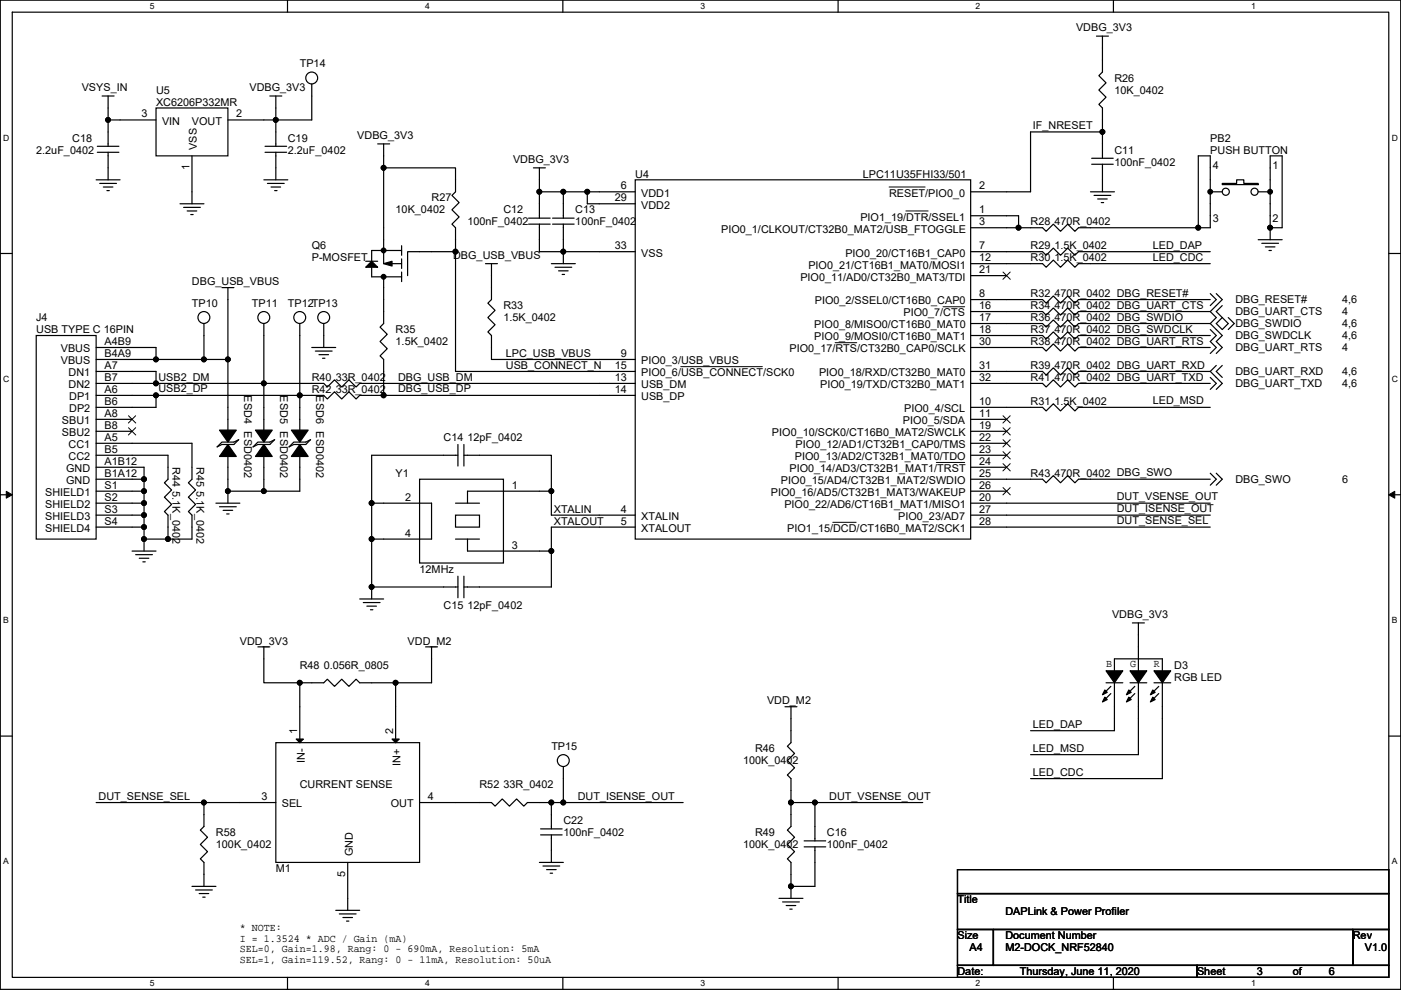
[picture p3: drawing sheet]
<svg xmlns="http://www.w3.org/2000/svg" width="297mm" height="210mm" viewBox="0 0 297 210" stroke-linecap="round" stroke-linejoin="round" font-family="sans-serif">
<path d="M.1 0h296.9v209.8h-296.9zM2.6 2.6h291.8v204.7h-291.8z" fill="none" stroke="#000" stroke-width=".25"/>
<g fill="#fff">
<path d="M31.8 .3h1v2h-1z"/>
<path d="M31.8 207.6h1v2h-1z"/>
</g>
<path d="M61 0v2.6M61 207.3v2.5" fill="none" stroke="#000" stroke-width=".25"/>
<g fill="#fff">
<path d="M90.1 .3h1v2h-1z"/>
<path d="M90.1 207.6h1v2h-1z"/>
</g>
<path d="M119.3 0v2.6M119.3 207.3v2.5" fill="none" stroke="#000" stroke-width=".25"/>
<g fill="#fff">
<path d="M148.5 .3h1v2h-1z"/>
<path d="M148.5 207.6h1v2h-1z"/>
</g>
<path d="M177.7 0v2.6M177.7 207.3v2.5" fill="none" stroke="#000" stroke-width=".25"/>
<g fill="#fff">
<path d="M206.9 .3h1v2h-1z"/>
<path d="M206.9 207.6h1v2h-1z"/>
</g>
<path d="M236.1 0v2.6M236.1 207.3v2.5" fill="none" stroke="#000" stroke-width=".25"/>
<g fill="#fff">
<path d="M265.2 .3h1v2h-1z"/>
<path d="M265.2 207.6h1v2h-1z"/>
<path d="M.7 28.2h1.3v2h-1.3z"/>
<path d="M295.1 28.2h1.3v2h-1.3z"/>
<path d="M.7 79.4h1.3v2h-1.3z"/>
<path d="M295.1 79.4h1.3v2h-1.3z"/>
</g>
<path d="M.1 53.8h2.5M294.4 53.8h2.6" fill="none" stroke="#000" stroke-width=".25"/>
<g fill="#fff">
<path d="M.7 130.5h1.2v2.1h-1.2z"/>
<path d="M295.1 130.5h1.2v2.1h-1.2z"/>
</g>
<path d="M.1 104.9h2.5M294.4 104.9h2.6" fill="none" stroke="#000" stroke-width=".25"/>
<path d="M1.3 104.2l1.3 .7-1.3 .8zM294.4 104.9l1.3-.7v1.5z" fill="#000" stroke="#000" stroke-width=".21"/>
<g fill="#fff">
<path d="M.7 181.7h1.2v2h-1.2z"/>
<path d="M295.1 181.7h1.2v2h-1.2z"/>
</g>
<g fill="none" stroke="#000" stroke-width=".25">
<path d="M66.1 17.8v7.6h-7.6M232.5 7.7h2.5M233.7 7.7v7.6l-.7 .7 1.5 1.6-1.5 1.5 1.5 1.5-1.5 1.5 .7 .8v5.1M20.4 38.1h5.1M20.6 32.3h4.6M20.6 31h4.6M21.1 38.9h3.6M21.7 20.4h2.5M21.9 39.7h2M22.9 20.4v5M22.9 32.3v5.8M22.9 25.4h10.2"/>
<path d="M22.9 25.4v5.6M33.1 22.9h15.2v10.2h-15.2zM40.7 33.1v10.1M48.3 25.4h10.2M55.9 38.1h5.1M56.2 32.3h4.6M56.2 31h4.6M56.7 38.9h3.6M57.2 20.4h2.6M57.5 39.7h2M58.5 20.4v5M58.5 25.4v5.6"/>
<path d="M58.5 32.3v5.8M80.1 30.5h2.5M81.3 35.6h15.3v5.1l-.8 .7 1.5 1.6-1.5 1.5 1.5 1.5-1.5 1.5 .8 .8v5.1M81.3 30.5v5.1M81.3 35.6v20.3M113.1 35.6h2.5M114.4 35.6v5.1M134.7 38.1h71.1v76.2h-71.1zM231.5 34.8h4.5M231.5 33.6h4.5M233.7 28v5.6M233.7 28h-15.2v12.7h-12.7"/>
<path d="M233.7 34.8v5.9M254.1 33.1h2.5v15.2h-2.5zM259.1 38.9h3.1v-.8h1.5v.8h3.1v.3h-7.7zM269.3 33.1h2.5v15.2h-2.5zM22.7 40.4h.5M38.2 43.2h5M38.9 44h3.6M39.7 44.7h2M40.4 45.5h.6M58.2 40.4h.5M77.5 55.4h2.6M78.8 56.7v2h6.4"/>
<path d="M81.3 58.7v9.9l-.7 .8 1.5 1.5-1.5 1.5 1.5 1.6-1.5 1.5 .7 .7v7.7M82.6 55.9h2.6M85.2 52.1v2M85.2 54.9v2M85.2 57.7v2M85.2 53.1h-6.4v2.3M96.6 53.4h-10.2v5.1M96.6 53.4v25.4h38.1M102.9 55.9h2.6M104.2 55.9v7.6l-.8 .8 1.6 1.5-1.6 1.6 1.6 1.5-1.6 1.5 .8 .8v5h30.5M112.1 47.5h4.5M112.1 46.3h4.5"/>
<path d="M114.4 40.7h5M114.4 40.7v5.6M114.4 47.5v5.9h20.3M116.9 55.9h5.1M117.2 47.5h4.5M117.2 46.3h4.5M117.7 56.7h3.5M118.4 57.4h2.1M119.2 58.2h.5M119.4 40.7h5.1M119.4 40.7v5.6M119.4 47.5v8.4"/>
<path d="M124.5 40.7h10.2M124.5 40.7v2.5h10.2M205.8 53.4h15.2l.8 .7 1.5-1.5 1.6 1.5 1.5-1.5 1.5 1.5 .8-.7h27.9M205.8 45.8h10.2v2.5M205.8 48.3h10.2M205.8 58.5h7.6M216 48.3h5l.8 .8 1.5-1.6 1.6 1.6 1.5-1.6 1.5 1.6 .8-.8h25.4M231.2 40.7h5.1M232 41.4h3.5M232.7 42.2h2.1M233.5 43h.5M256.6 55.9h-27.9l-.8 .8-1.5-1.5-1.5 1.5-1.6-1.5-1.5 1.5-.8-.8h-15.2"/>
<path d="M256.6 40.7h2.5M266.8 50.8h5M266.8 40.7h2.5M267.5 51.6h3.6M268.3 52.4h2M269 53.1h.6M269.3 48.3v2.5M7.7 71.2h12.7v43.1h-12.7zM20.4 73.7h12.7v2.5M20.4 76.2h12.7M20.4 78.8h12.7v2.5M33.1 76.2h10.1"/>
<path d="M43.2 68.6v7.6h5.1M47.1 61h2.5M48.3 61v15.2M48.3 76.2v15.3M55.9 68.6v12.7M63.6 68.6v15.3M66.1 73.7h5.1M66.9 74.5h3.5M67.6 75.2h2.1M68.4 76h.5M68.6 68.6v5.1M205.8 78.8h15.2l.8 .7 1.5-1.5 1.6 1.5 1.5-1.5 1.5 1.5 .8-.7h27.9"/>
<path d="M205.8 71.2h15.2l.8 .7 1.5-1.5 1.6 1.5 1.5-1.5 1.5 1.5 .8-.7h27.9M205.8 66.1h15.2l.8 .7 1.5-1.5 1.6 1.5 1.5-1.5 1.5 1.5 .8-.7h27.9M205.8 73.7h15.2l.8 .8 1.5-1.6 1.6 1.6 1.5-1.6 1.5 1.6 .8-.8h27.9M205.8 68.6h15.2l.8 .8 1.5-1.5 1.6 1.5 1.5-1.5 1.5 1.5 .8-.8h27.9M205.8 63.5h15.2l.8 .8 1.5-1.5 1.6 1.5 1.5-1.5 1.5 1.5 .8-.8h27.9M256.6 66.1l1.3 1.3-1.3 1.2M256.6 68.6l2.5 2.6-1.2 1.2 1.2 1.3-1.2 1.3M256.6 78.8l2.5 2.5-1.2 1.3M256.6 69.9l1.3 1.3-1.3 1.2 1.3 1.3-1.3 1.3M256.6 62.3l1.3 1.2-1.3 1.3M257.9 68.6l1.2-1.2 1.3 1.2-1.3 1.3zM257.9 77.5l-1.3 1.3"/>
<path d="M257.9 62.3l1.2 1.2-2.5 2.6M259.1 64.8l-1.2 1.3 1.2 1.3M259.1 77.5l-1.2 1.3 1.2 1.3M260.4 67.4l1.3 1.2-1.3 1.3M20.4 81.3h12.7M20.4 83.9h12.7M20.4 88.9h7.6M20.4 91.5h7.6M20.4 99.1h10.1v2.5M20.4 94h20.3v7.6l-.8 .8 1.6 1.5-1.6 1.6 1.6 1.5-1.6 1.5 .8 .8v5h-5.1M20.4 96.6h15.2v5l-.7 .8 1.5 1.5-1.5 1.6 1.5 1.5-1.5 1.5 .7 .8v5M33.1 83.9v2.5h-12.7"/>
<path d="M33.1 83.9h30.5M33.1 81.3h22.8M47.1 93.8h2.5l1-.5-1 1h-2.5l-1.1 .5zM48.3 96.6v7.6M53.7 94.8l1-1h2.5l1-.5-1 1h-2.5zM55.9 81.3v10.2M55.9 81.3h12.7l.8 .8 1.5-1.5 1.6 1.5 1.5-1.5 1.5 1.5 .8-.8h58.4M55.9 96.6v7.6M62.3 93.8h2.5l1-.5-1 1h-2.5l-1 .5zM63.6 83.9h5l.8 .7 1.5-1.5 1.6 1.5 1.5-1.5 1.5 1.5 .8-.7h5M63.6 83.9v7.6M63.6 96.6v7.6h-7.7"/>
<path d="M81.3 83.9h53.4M97.1 96.6h-18.3v10.1M97.1 94.3v4.5M98.4 94.3v4.5M98.4 96.6h18.5v7.6M205.8 86.4h15.2l.8 .8 1.5-1.6 1.6 1.6 1.5-1.6 1.5 1.6 .8-.8h27.9M205.8 81.3h15.2l.8 .8 1.5-1.5 1.6 1.5 1.5-1.5 1.5 1.5 .8-.8h27.9M205.8 88.9h7.6M205.8 91.5h7.6M205.8 94h7.6M205.8 96.6h7.6M205.8 99.1h7.6"/>
<path d="M256.6 80.1l1.3 1.2-1.3 1.3M20.4 101.6h10.1M20.4 104.2h10.1M20.4 106.7h10.1M20.4 109.3h10.1M20.4 111.8h10.1M28 116.9h5.1M28.8 117.6h3.5M29.5 118.4h2.1M30.3 119.2h.5M30.5 104.2v2.5M30.5 111.8v2.5"/>
<path d="M30.5 109.3v2.5M30.5 106.7v2.6M30.5 101.6v2.6M30.5 114.3v2.6M30.5 114.3h5.1M45.8 106.7h5.1M46.5 107.5h3.6M47.3 108.2h2M48.1 109h.5M48.3 104.2h7.6M48.3 104.2v2.5M78.8 106.7h12.7v7.6h-12.7"/>
<path d="M78.8 114.3v10.2M78.8 106.7v7.6M89 101.6h17.7v17.8h-17.7zM96.6 106.7h5.1M96.6 114.3h5.1M96.6 109.3h5.1v2.5h-5.1zM99.1 114.3v2.6h17.8M116.9 104.2h-17.8v2.5M116.9 104.2v5.1h17.8M116.9 116.9v7.6h-18.5M134.7 111.8h-17.8v5.1M205.8 101.6h15.2l.8 .8 1.5-1.5 1.6 1.5 1.5-1.5 1.5 1.5 .8-.8h27.9"/>
<path d="M205.8 104.2h7.6M205.8 106.7h50.8M205.8 109.3h50.8M205.8 111.8h50.8M256.6 100.4l1.3 1.2-1.3 1.3M257.9 100.4l1.2 1.2-1.2 1.3M54.7 137.2h2.5M55.9 137.2v7.6h7.7M76.3 127h5M77 127.8h3.6M77.8 128.6h2M78.5 129.3h.6"/>
<path d="M78.8 124.5v2.5M90.2 137.2h2.6M91.5 137.2v7.6h-7.6M97.1 124.5h-18.3M97.1 122.2v4.6M98.4 122.2v4.6M240.1 132.1h2.5M241.4 132.1v10.2M.1 156.1h2.5M58.5 157.5h30.5v25.4h-30.5zM63.6 144.8v12.7M83.9 144.8h-7.6l-.8-.7-1.5 1.5-1.5-1.5-1.6 1.5-1.5-1.5-.8 .7h-5"/>
<path d="M83.9 144.8v12.7M166.4 149.9h2.6M167.7 149.9v7.6l-.8 .8 1.6 1.5-1.6 1.5 1.6 1.6-1.6 1.5 .8 .7v5.1M234.5 144.8h3.6M235.5 145.6l-1.5 1.5M235.5 147.1l-1.5 1.5M236.3 142.3v-2.6h10.1v2.6M236.3 144.8v10.2h-17.8M239.6 144.8h3.5M240.6 145.6l-1.5 1.5M240.6 147.1l-1.5 1.5M241.4 144.8v15.3h-22.9"/>
<path d="M244.7 144.8h3.5M245.7 145.6l-1.5 1.5M245.7 147.1l-1.5 1.5M246.4 144.8v20.3h-27.9M294.4 156.1h2.6M20.4 170.2h22.8M43.2 170.2v5.1l-.7 .8 1.5 1.5-1.5 1.5 1.5 1.5-1.5 1.6 .7 .7v5.1M43.2 170.2h15.3M114.6 177.1h4.6M114.6 175.8h4.6M116.9 170.2v5.6M116.9 170.2h-5.1l-.7 .8-1.6-1.5-1.5 1.5-1.5-1.5-1.5 1.5-.8-.8h-15.2"/>
<path d="M116.9 170.2h2.5M116.9 177.1v5.8M119.4 170.2h25.4M119.4 162.6v7.6M167.7 170.2h5.1M167.7 170.2v5.1l-.8 .8 1.6 1.5-1.6 1.5 1.6 1.5-1.6 1.6 .8 .7v5.1M170.5 179.6h4.6M170.5 178.4h4.6M172.8 170.2h22.8M172.8 170.2v8.2M172.8 179.6v8.4h-5.1M40.7 188h5.1"/>
<path d="M41.5 188.8h3.5M42.2 189.5h2.1M43 190.3h.5M71.2 193.1h5.1M71.9 193.8h3.6M72.7 194.6h2M73.5 195.4h.5M73.7 182.9v10.2M114.4 182.9h5M115.1 183.7h3.6M115.9 184.4h2M116.6 185.2h.6"/>
<path d="M165.2 190.5h5M165.9 191.3h3.6M166.7 192.1h2M167.4 192.8h.6M167.7 188v2.5M203 184.4h91.4v5.1h-91.4zM203 189.5h91.4v7.6h-91.4zM203 197.1h7.6v7.7h-7.6zM210.6 197.1h76.2v7.7h-76.2zM286.8 197.1h7.6v7.7h-7.6zM203 204.8h50.8v2.5h-50.8zM253.8 204.8h40.6v2.5h-40.6z"/>
<circle cx="66.1" cy="16.5" r="1.26"/>
<circle cx="259.9" cy="40.7" r=".76"/>
<circle cx="266" cy="40.7" r=".76"/>
<circle cx="43.2" cy="67.3" r="1.26"/>
<circle cx="55.9" cy="67.3" r="1.26"/>
<circle cx="63.5" cy="67.3" r="1.26"/>
<circle cx="68.6" cy="67.3" r="1.26"/>
<circle cx="119.4" cy="161.3" r="1.26"/>
</g>
<g fill="#000" stroke="#000" stroke-width=".25">
<path d="M62.8 156.8h1.5l-.7 .7zM83.1 156.8h1.5l-.7 .7z"/>
<path d="M77.5 56.7l1.3-1.3 1.3 1.3z" fill-rule="evenodd"/>
<path d="M81.3 55.9l1.8-.5v1z" fill-rule="evenodd"/>
<path d="M48.3 94.3l1.8 2.5h-3.6z" fill-rule="evenodd"/>
<path d="M46.5 91.2h3.6l-1.8 2.6z" fill-rule="evenodd"/>
<path d="M55.9 94.3l1.8 2.5h-3.5z" fill-rule="evenodd"/>
<path d="M54.2 91.2h3.5l-1.8 2.6z" fill-rule="evenodd"/>
<path d="M63.6 94.3l1.7 2.5h-3.5z" fill-rule="evenodd"/>
<path d="M61.8 91.2h3.5l-1.7 2.6z" fill-rule="evenodd"/>
<path d="M234.2 146.3l.6 .6-1.1 .5z" fill-rule="evenodd"/>
<path d="M234.2 147.9l.6 .5-1.1 .5z" fill-rule="evenodd"/>
<path d="M234.5 142.3h3.6l-1.8 2.5z" fill-rule="evenodd"/>
<path d="M239.3 146.3l.5 .6-1 .5z" fill-rule="evenodd"/>
<path d="M239.3 147.9l.5 .5-1 .5z" fill-rule="evenodd"/>
<path d="M239.6 142.3h3.5l-1.7 2.5z" fill-rule="evenodd"/>
<path d="M244.4 147.9l.5 .5-1 .5z" fill-rule="evenodd"/>
<path d="M244.4 146.3l.5 .6-1 .5z" fill-rule="evenodd"/>
<path d="M244.7 142.3h3.5l-1.8 2.5z" fill-rule="evenodd"/>
<circle cx="22.9" cy="25.4" r=".5"/>
<circle cx="58.5" cy="25.4" r=".5"/>
<circle cx="81.3" cy="35.6" r=".5"/>
<circle cx="233.7" cy="28" r=".5"/>
<circle cx="81.3" cy="58.7" r=".5"/>
<circle cx="81.3" cy="53.1" r=".5"/>
<circle cx="96.6" cy="53.4" r=".5"/>
<circle cx="114.3" cy="40.7" r=".5"/>
<circle cx="119.4" cy="40.7" r=".5"/>
<circle cx="119.4" cy="53.4" r=".5"/>
<circle cx="124.5" cy="40.7" r=".5"/>
<circle cx="215.9" cy="48.3" r=".5"/>
<circle cx="254" cy="48.3" r=".5"/>
<circle cx="256.6" cy="40.7" r=".5"/>
<circle cx="269.3" cy="48.3" r=".5"/>
<circle cx="269.3" cy="40.7" r=".5"/>
<circle cx="33.1" cy="76.2" r=".5"/>
<circle cx="43.2" cy="76.2" r=".5"/>
<circle cx="48.3" cy="76.2" r=".5"/>
<circle cx="33.1" cy="83.8" r=".5"/>
<circle cx="33.1" cy="81.3" r=".5"/>
<circle cx="55.9" cy="81.3" r=".5"/>
<circle cx="63.5" cy="83.8" r=".5"/>
<circle cx="81.3" cy="83.8" r=".5"/>
<circle cx="30.5" cy="104.2" r=".5"/>
<circle cx="30.5" cy="106.7" r=".5"/>
<circle cx="30.5" cy="114.3" r=".5"/>
<circle cx="30.5" cy="109.2" r=".5"/>
<circle cx="30.5" cy="111.8" r=".5"/>
<circle cx="30.5" cy="101.6" r=".5"/>
<circle cx="35.6" cy="114.3" r=".5"/>
<circle cx="48.3" cy="104.2" r=".5"/>
<circle cx="55.9" cy="104.2" r=".5"/>
<circle cx="78.8" cy="114.3" r=".5"/>
<circle cx="78.8" cy="106.7" r=".5"/>
<circle cx="116.9" cy="116.9" r=".5"/>
<circle cx="116.9" cy="104.2" r=".5"/>
<circle cx="78.8" cy="124.5" r=".5"/>
<circle cx="63.5" cy="144.8" r=".5"/>
<circle cx="83.9" cy="144.8" r=".5"/>
<circle cx="43.2" cy="170.2" r=".5"/>
<circle cx="116.9" cy="170.2" r=".5"/>
<circle cx="119.4" cy="170.2" r=".5"/>
<circle cx="167.7" cy="170.2" r=".5"/>
<circle cx="172.8" cy="170.2" r=".5"/>
<circle cx="167.7" cy="188" r=".5"/>
</g>
<g fill="none" stroke="#000" stroke-width=".21">
<path d="M188.5 39.7h7.6M192.1 44.7h4.7M212.7 57.7l1.5 1.5M214.2 57.7l-1.6 1.5M144.3 77.8h17.3M177.1 72.7h4.5M199.9 65.1h4.6M27.2 88.2l1.6 1.5M27.2 90.7l1.6 1.6M28.8 88.2l-1.6 1.5M28.8 90.7l-1.6 1.6M198.5 98.1h6"/>
<path d="M212.7 88.2l1.5 1.5M212.7 90.7l1.5 1.6M212.7 93.3l1.5 1.5M212.7 95.8l1.5 1.5M212.7 98.3l1.5 1.6M214.2 88.2l-1.6 1.5M214.2 90.7l-1.6 1.6M214.2 93.3l-1.6 1.5M214.2 95.8l-1.6 1.5M214.2 98.3l-1.6 1.6M176.6 110.8h4.9M212.7 103.4l1.5 1.6"/>
<path d="M214.2 103.4l-1.6 1.6"/>
</g>
<g font-size="2.3">
<text x="228.2" y="6.7">VDBG_3V3</text>
<text x="63.6" y="14.3">TP14</text>
<text x="236.3" y="17.3">R26</text>
<text x="17.3" y="19.4">VSYS_IN</text>
<text x="33.1" y="19.9">U5</text>
<text x="33.1" y="22.4">XC6206P332MR</text>
<text x="52.9" y="19.4">VDBG_3V3</text>
<text x="236.3" y="19.9">10K_0402</text>
<text x="30" y="24.9">3</text>
<text x="34.4" y="26.5">VIN</text>
<text x="40.7" y="26.5">VOUT</text>
<text x="50.1" y="24.9">2</text>
<text x="75.8" y="29.5">VDBG_3V3</text>
<text x="219" y="27.4">IF_NRESET</text>
<text x="7.7" y="32.6">2.2uF_0402</text>
<text x="15.3" y="30">C18</text>
<text x="41.8" y="31.8" transform="rotate(-90 41.8 31.8)">VSS</text>
<text x="61" y="30">C19</text>
<text x="61" y="32.6">2.2uF_0402</text>
<text x="108.8" y="34.6">VDBG_3V3</text>
<text x="236.3" y="32.6">C11</text>
<text x="236.3" y="35.1">100nF_0402</text>
<text x="256.6" y="30">PB2</text>
<text x="256.6" y="32.6">PUSH BUTTON</text>
<text x="257.1" y="35.9">4</text>
<text x="269.8" y="35.9">1</text>
<text x="40.2" y="36.1" transform="rotate(-90 40.2 36.1)">1</text>
<text x="131.6" y="40.2">6</text>
<text x="134.7" y="37.7">U4</text>
<text x="136" y="41.7">VDD1</text>
<text x="182.9" y="37.7">LPC11U35FHI33/501</text>
<text x="188.5" y="41.7">RESET/PIO0_0</text>
<text x="207.6" y="40.2">2</text>
<text x="83.9" y="45.3">10K_0402</text>
<text x="91.5" y="42.7">R27</text>
<text x="99.1" y="47.8">100nF_0402</text>
<text x="106.7" y="45.3">C12</text>
<text x="122" y="45.3">C13</text>
<text x="122" y="47.8">100nF_0402</text>
<text x="130.4" y="42.7">29</text>
<text x="136" y="44.3">VDD2</text>
<text x="182.4" y="46.8">PIO1_19/DTR/SSEL1</text>
<text x="207.6" y="47.8">3</text>
<text x="207.6" y="45.2">1</text>
<text x="218.5" y="47.8">R28 470R_0402</text>
<text x="257.1" y="47.1">3</text>
<text x="269.8" y="47.1">2</text>
<text x="66.1" y="52.9">Q6</text>
<text x="130.4" y="52.9">33</text>
<text x="152.9" y="49.3">PIO0_1/CLKOUT/CT32B0_MAT2/USB_FTOGGLE</text>
<text x="207.6" y="52.9">7</text>
<text x="218.5" y="52.9">R29 1.5K_0402</text>
<text x="244.4" y="52.8">LED_DAP</text>
<text x="66.1" y="55.4">P-MOSFET</text>
<text x="96.1" y="54.9">DBG_USB_VBUS</text>
<text x="136" y="54.4">VSS</text>
<text x="169.7" y="59.5">PIO0_11/AD0/CT32B0_MAT3/TDI</text>
<text x="171.4" y="57">PIO0_21/CT16B1_MAT0/MOSI1</text>
<text x="179.2" y="54.4">PIO0_20/CT16B1_CAP0</text>
<text x="207.6" y="55.4">12</text>
<text x="207.6" y="57.9">21</text>
<text x="218.5" y="55.4">R30 1.5K_0402</text>
<text x="244.4" y="55.3">LED_CDC</text>
<text x="40.7" y="60.5">DBG_USB_VBUS</text>
<text x="40.7" y="65.1">TP10</text>
<text x="53.4" y="65.1">TP11</text>
<text x="61" y="65.1">TP12TP13</text>
<text x="106.7" y="65.6">R33</text>
<text x="172.8" y="64.6">PIO0_2/SSEL0/CT16B0_CAP0</text>
<text x="207.6" y="63">8</text>
<text x="207.6" y="65.6">16</text>
<text x="218.5" y="65.6">R34 470R_0402 DBG_UART_CTS</text>
<text x="218.5" y="63.1">R32 470R_0402 DBG_RESET#</text>
<text x="261.9" y="64.3">DBG_RESET#</text>
<text x="284.5" y="64.3">4,6</text>
<text x="7.7" y="68.1">J4</text>
<text x="7.7" y="70.7">USB TYPE C 16PIN</text>
<text x="83.9" y="70.7">R35</text>
<text x="106.7" y="68.1">1.5K_0402</text>
<text x="172.7" y="69.7">PIO0_8/MISO0/CT16B0_MAT0</text>
<text x="191.6" y="67.1">PIO0_7/CTS</text>
<text x="207.6" y="68.1">17</text>
<text x="207.6" y="70.6">18</text>
<text x="218.5" y="70.7">R37 470R_0402 DBG_SWDCLK</text>
<text x="218.5" y="68.1">R36 470R_0402 DBG_SWDIO</text>
<text x="261.9" y="66.9">DBG_UART_CTS</text>
<text x="261.9" y="69.4">DBG_SWDIO</text>
<text x="261.9" y="71.9">DBG_SWDCLK</text>
<text x="284.5" y="71.9">4,6</text>
<text x="284.5" y="66.9">4</text>
<text x="284.5" y="69.4">4,6</text>
<text x="12.9" y="74.7">VBUS</text>
<text x="12.9" y="77.3">VBUS</text>
<text x="22.2" y="73.2">A4B9</text>
<text x="22.2" y="75.7">B4A9</text>
<text x="83.9" y="73.2">1.5K_0402</text>
<text x="107.2" y="75.6">LPC_USB_VBUS</text>
<text x="131.6" y="75.7">9</text>
<text x="136" y="77.3">PIO0_3/USB_VBUS</text>
<text x="167.4" y="74.7">PIO0_17/RTS/CT32B0_CAP0/SCLK</text>
<text x="172.7" y="72.2">PIO0_9/MOSI0/CT16B0_MAT1</text>
<text x="207.6" y="73.2">30</text>
<text x="218.5" y="73.2">R38 470R_0402 DBG_UART_RTS</text>
<text x="261.9" y="74.5">DBG_UART_RTS</text>
<text x="284.5" y="74.5">4</text>
<text x="14.5" y="79.8">DN1</text>
<text x="14.5" y="82.4">DN2</text>
<text x="22.2" y="83.3">A6</text>
<text x="22.2" y="78.3">A7</text>
<text x="22.2" y="80.8">B7</text>
<text x="33.6" y="80.7">USB2_DM</text>
<text x="33.6" y="83.2">USB2_DP</text>
<text x="51.8" y="83.9" transform="rotate(90 51.8 83.9)">ESD4 ESD0402</text>
<text x="59.4" y="83.9" transform="rotate(90 59.4 83.9)">ESD5 ESD0402</text>
<text x="66.1" y="83.4">R42 33R_0402</text>
<text x="66.1" y="80.8">R40 33R_0402</text>
<text x="67" y="83.9" transform="rotate(90 67 83.9)">ESD6 ESD0402</text>
<text x="84.4" y="80.7">DBG_USB_DM</text>
<text x="84.4" y="83.2">DBG_USB_DP</text>
<text x="107.2" y="78.2">USB_CONNECT_N</text>
<text x="130.4" y="80.8">13</text>
<text x="130.4" y="83.3">14</text>
<text x="130.4" y="78.3">15</text>
<text x="136" y="79.8">PIO0_6/USB_CONNECT/SCK0</text>
<text x="136" y="82.4">USB_DM</text>
<text x="173.6" y="79.8">PIO0_18/RXD/CT32B0_MAT0</text>
<text x="173.9" y="82.4">PIO0_19/TXD/CT32B0_MAT1</text>
<text x="207.6" y="78.3">31</text>
<text x="207.6" y="80.8">32</text>
<text x="218.5" y="78.3">R39 470R_0402 DBG_UART_RXD</text>
<text x="218.5" y="80.8">R41 470R_0402 DBG_UART_TXD</text>
<text x="261.9" y="79.6">DBG_UART_RXD</text>
<text x="261.9" y="82.1">DBG_UART_TXD</text>
<text x="284.5" y="79.6">4,6</text>
<text x="284.5" y="82.1">4,6</text>
<text x="13.1" y="90">SBU1</text>
<text x="14.7" y="84.9">DP1</text>
<text x="14.7" y="87.4">DP2</text>
<text x="22.2" y="88.4">A8</text>
<text x="22.2" y="85.9">B6</text>
<text x="136" y="84.9">USB_DP</text>
<text x="191.4" y="90">PIO0_5/SDA</text>
<text x="191.7" y="87.4">PIO0_4/SCL</text>
<text x="207.6" y="88.4">11</text>
<text x="207.6" y="85.9">10</text>
<text x="218.5" y="85.9">R31 1.5K_0402</text>
<text x="244.4" y="85.8">LED_MSD</text>
<text x="13.1" y="92.5">SBU2</text>
<text x="14.5" y="95.1">CC1</text>
<text x="22.2" y="91">B8</text>
<text x="22.2" y="93.5">A5</text>
<text x="94" y="93.5">C14 12pF_0402</text>
<text x="163.7" y="92.5">PIO0_10/SCK0/CT16B0_MAT2/SWCLK</text>
<text x="168.7" y="95.1">PIO0_12/AD1/CT32B1_CAP0/TMS</text>
<text x="207.6" y="93.5">22</text>
<text x="207.6" y="91">19</text>
<text x="14" y="100.1">GND</text>
<text x="14.5" y="97.6">CC2</text>
<text x="22.2" y="98.6">A1B12</text>
<text x="22.2" y="101.1">B1A12</text>
<text x="22.2" y="96">B5</text>
<text x="36.6" y="99.1" transform="rotate(90 36.6 99.1)">R44 5.1K_0402</text>
<text x="41.6" y="99.1" transform="rotate(90 41.6 99.1)">R45 5.1K_0402</text>
<text x="83.9" y="101.2">Y1</text>
<text x="167.4" y="100.1">PIO0_14/AD3/CT32B1_MAT1/TRST</text>
<text x="168.5" y="97.6">PIO0_13/AD2/CT32B1_MAT0/TDO</text>
<text x="207.6" y="101.1">25</text>
<text x="207.6" y="96">23</text>
<text x="207.6" y="98.6">24</text>
<text x="218.5" y="101.2">R43 470R_0402 DBG_SWO</text>
<text x="9.6" y="105.2">SHIELD1</text>
<text x="9.6" y="107.8">SHIELD2</text>
<text x="14" y="102.7">GND</text>
<text x="22.2" y="103.7">S1</text>
<text x="22.2" y="106.2">S2</text>
<text x="85.9" y="106.2">2</text>
<text x="108.5" y="103.7">1</text>
<text x="163.4" y="105.2">PIO0_16/AD5/CT32B1_MAT3/WAKEUP</text>
<text x="165.6" y="102.7">PIO0_15/AD4/CT32B1_MAT2/SWDIO</text>
<text x="166.3" y="107.8">PIO0_22/AD6/CT16B1_MAT1/MISO1</text>
<text x="207.6" y="103.7">26</text>
<text x="207.6" y="106.2">20</text>
<text x="236.8" y="106.1">DUT_VSENSE_OUT</text>
<text x="261.9" y="102.4">DBG_SWO</text>
<text x="284.5" y="102.4">6</text>
<text x="9.6" y="110.3">SHIELD3</text>
<text x="9.6" y="112.8">SHIELD4</text>
<text x="22.2" y="108.7">S3</text>
<text x="22.2" y="111.3">S4</text>
<text x="85.9" y="113.8">4</text>
<text x="117.4" y="108.8">XTALIN</text>
<text x="117.4" y="111.3">XTALOUT</text>
<text x="131.6" y="108.7">4</text>
<text x="131.6" y="111.3">5</text>
<text x="136" y="110.3">XTALIN</text>
<text x="136" y="112.8">XTALOUT</text>
<text x="166.9" y="112.8">PIO1_15/DCD/CT16B0_MAT2/SCK1</text>
<text x="190.4" y="110.3">PIO0_23/AD7</text>
<text x="207.6" y="108.7">27</text>
<text x="207.6" y="111.3">28</text>
<text x="236.8" y="108.6">DUT_ISENSE_OUT</text>
<text x="236.8" y="111.2">DUT_SENSE_SEL</text>
<text x="108.5" y="116.4">3</text>
<text x="89" y="121.5">12MHz</text>
<text x="94" y="129.1">C15 12pF_0402</text>
<text x="235.8" y="131.1">VDBG_3V3</text>
<text x="50.9" y="136.7">VDD_3V3</text>
<text x="86.4" y="136.7">VDD_M2</text>
<text x="63.6" y="141.8">R48 0.056R_0805</text>
<text x="234.5" y="141.6">B</text>
<text x="239.6" y="141.6">G</text>
<text x="244.7" y="141.6">R</text>
<text x="249" y="141.8">D3</text>
<text x="162.6" y="149.4">VDD_M2</text>
<text x="249" y="144.3">RGB LED</text>
<text x="63" y="155.7" transform="rotate(-90 63 155.7)">1</text>
<text x="83.4" y="155.7" transform="rotate(-90 83.4 155.7)">2</text>
<text x="219" y="154.4">LED_DAP</text>
<text x="64.6" y="161.9" transform="rotate(-90 64.6 161.9)">IN-</text>
<text x="116.9" y="159.1">TP15</text>
<text x="160.1" y="159.6">R46</text>
<text x="219" y="159.4">LED_MSD</text>
<text x="63.6" y="167.2">CURRENT SENSE</text>
<text x="84.9" y="162.5" transform="rotate(-90 84.9 162.5)">IN+</text>
<text x="101.7" y="167.2">R52 33R_0402</text>
<text x="157.5" y="162.1">100K_0402</text>
<text x="219" y="164.5">LED_CDC</text>
<text x="20.9" y="169.6">DUT_SENSE_SEL</text>
<text x="55.4" y="169.7">3</text>
<text x="59.8" y="171.3">SEL</text>
<text x="82.8" y="171.3">OUT</text>
<text x="90.7" y="169.7">4</text>
<text x="122.5" y="169.6">DUT_ISENSE_OUT</text>
<text x="175.8" y="169.6">DUT_VSENSE_OUT</text>
<text x="45.8" y="177.4">R58</text>
<text x="45.8" y="179.9">100K_0402</text>
<text x="119.4" y="174.8">C22</text>
<text x="119.4" y="177.4">100nF_0402</text>
<text x="157.5" y="179.9">100K_0402</text>
<text x="160.1" y="177.4">R49</text>
<text x="175.3" y="177.4">C16</text>
<text x="175.3" y="179.9">100nF_0402</text>
<text x="58.5" y="185">M1</text>
<text x="73.2" y="186" transform="rotate(-90 73.2 186)">5</text>
<text x="74.8" y="181.7" transform="rotate(-90 74.8 181.7)">GND</text>
<text x="203" y="191.6">Title</text>
<text x="50.9" y="197.4">* NOTE:</text>
<text x="213.2" y="194.1">DAPLink &amp; Power Profiler</text>
<text x="50.9" y="199.7">I = 1.3524 * ADC / Gain (mA)</text>
<text x="50.9" y="202">SEL=0, Gain=1.98, Rang: 0 - 690mA, Resolution: 5mA</text>
<text x="203" y="199.2">Size</text>
<text x="205.5" y="201.7">A4</text>
<text x="213.2" y="199.2">Document Number</text>
<text x="213.2" y="201.7">M2-DOCK_NRF52840</text>
<text x="286.8" y="199.2">Rev</text>
<text x="289.4" y="201.7">V1.0</text>
<text x="50.9" y="204.3">SEL=1, Gain=119.52, Rang: 0 - 11mA, Resolution: 50uA</text>
<text x="203" y="206.8">Date:</text>
<text x="216.2" y="206.8">Thursday, June 11, 2020</text>
<text x="253.8" y="206.8">Sheet</text>
<text x="266.5" y="206.8">3</text>
<text x="274.1" y="206.8">of</text>
<text x="281.7" y="206.8">6</text>
</g>
<g font-size="1.8">
<text x="31.8" y="1.9">5</text>
<text x="90.1" y="1.9">4</text>
<text x="148.5" y="1.9">3</text>
<text x="206.9" y="1.9">2</text>
<text x="265.2" y="1.9">1</text>
<text x=".7" y="29.8">D</text>
<text x="295.1" y="29.8">D</text>
<text x=".7" y="81">C</text>
<text x="295.1" y="81">C</text>
<text x=".7" y="132.2">B</text>
<text x="295.1" y="132.2">B</text>
<text x=".7" y="183.3">A</text>
<text x="295.1" y="183.3">A</text>
<text x="31.8" y="209.2">5</text>
<text x="90.1" y="209.2">4</text>
<text x="148.5" y="209.2">3</text>
<text x="206.9" y="209.2">2</text>
<text x="265.2" y="209.2">1</text>
</g>
</svg>
